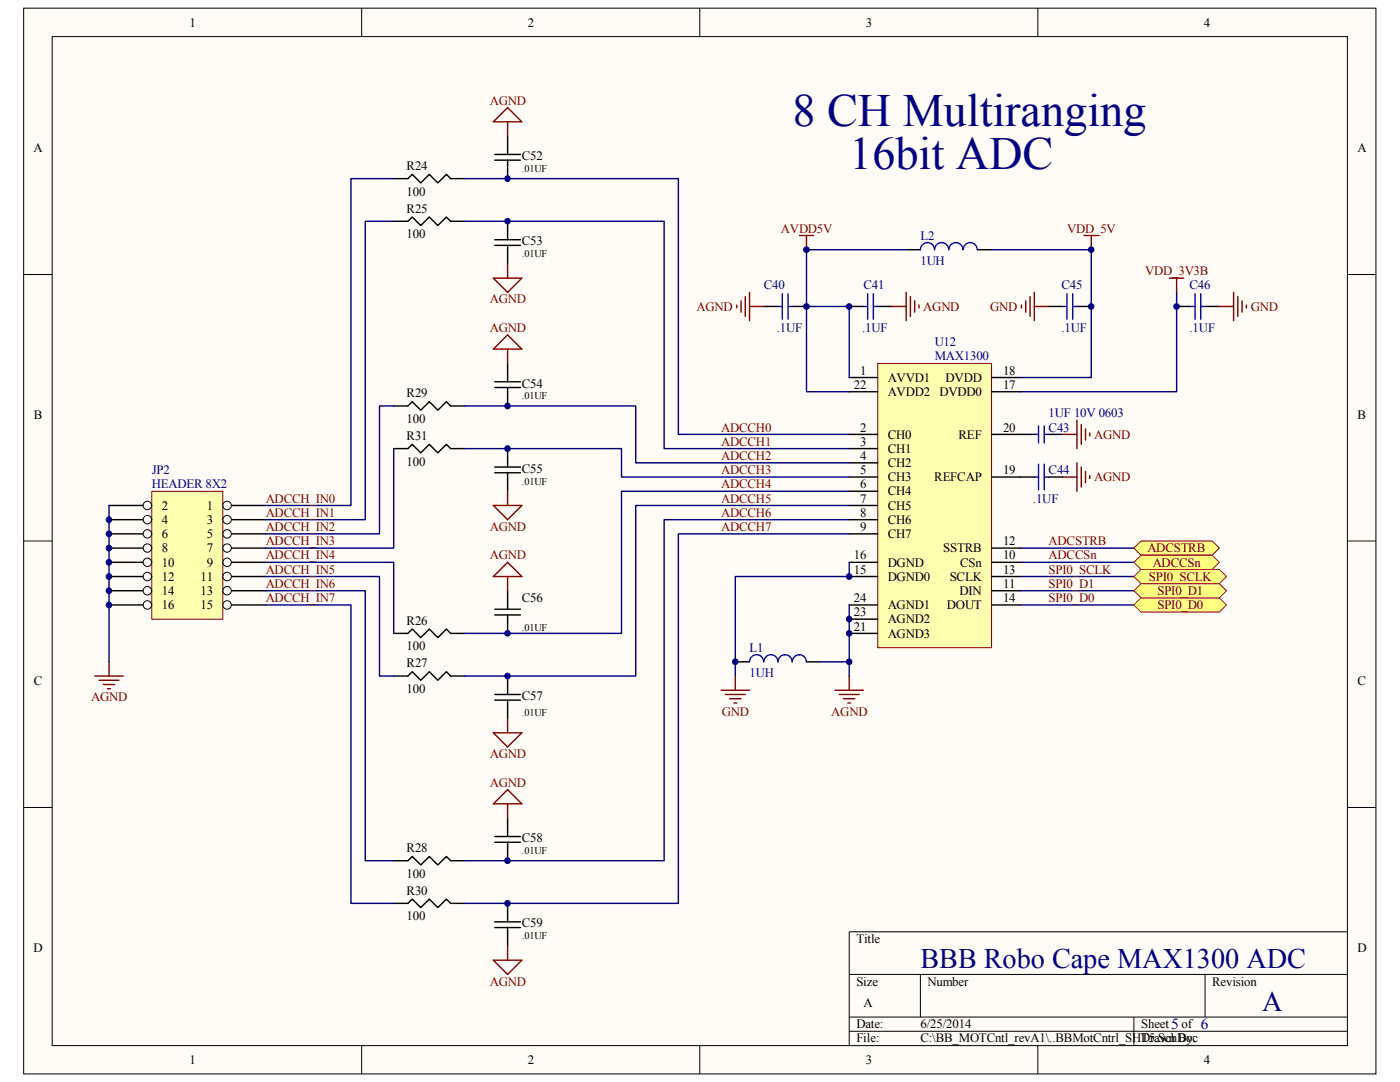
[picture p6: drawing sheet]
<svg xmlns="http://www.w3.org/2000/svg" width="279mm" height="216mm" viewBox="0 0 279 216" stroke-linecap="round" stroke-linejoin="round" font-family="sans-serif">
<path d="M4.7 1.7h269.9v212.6h-269.9z" fill="#fffcf8"/>
<path d="M4.7 1.6h269.9v212.7h-269.9z" fill="none" stroke="#000" stroke-width=".2"/>
<path d="M10.4 7.3h258.5v201.3h-258.5z" fill="#fffcf8"/>
<g fill="none" stroke="#000" stroke-width=".2">
<path d="M10.4 7.3h258.5v201.3h-258.5zM72.2 1.6v5.7M139.7 1.6v5.7M207.1 1.6v5.7M4.7 54.8h5.7M268.9 54.8h5.7M4.7 107.9h5.7M268.9 107.9h5.7M4.7 161.1h5.7M268.9 161.1h5.7M169.5 194.4h99.4M183.7 194.4v8.5"/>
<path d="M240.5 194.4v8.5M268.9 185.9h-99.4v22.7M72.2 208.6v5.7M139.7 208.6v5.7M169.5 202.9h99.4M169.5 205.8h99.4M207.1 208.6v5.7M226.3 202.9v5.7"/>
</g>
<path d="M175.2 72.5h22.7v56.7h-22.7z" fill="#ffffb0"/>
<path d="M175.2 72.5h22.7v56.7h-22.7z" fill="none" stroke="#800000" stroke-width=".2"/>
<g fill="none" stroke="#000" stroke-width=".28">
<path d="M180.8 49.8h2.9M195 49.8h2.9M152.4 61.2h2.9M158.1 61.2h2.9M169.5 75.3h5.7M169.5 78.2h5.7M169.5 61.2h2.8M175.2 61.2h2.8M197.9 75.3h5.7M197.9 78.2h5.7M209.3 61.2h2.8M214.9 61.2h2.9"/>
<path d="M234.8 61.2h2.9M240.5 61.2h2.9M169.5 86.7h5.7M169.5 89.5h5.7M169.5 92.4h5.7M169.5 95.2h5.7M169.5 98h5.7M197.9 86.7h8.5M197.9 95.2h8.5M209.3 86.7h2.8M209.3 95.2h2.8M169.5 100.9h5.7"/>
<path d="M169.5 103.7h5.7M169.5 106.5h5.7M169.5 112.2h5.7M169.5 115h5.7M197.9 112.2h5.7M197.9 117.9h5.7M197.9 109.4h5.7M197.9 115h5.7M169.5 120.7h5.7M169.5 126.4h5.7M169.5 123.5h5.7M197.9 120.7h5.7"/>
</g>
<g fill="none" stroke="#00f" stroke-width=".28">
<path d="M156.1 58.6v5.1M157.3 58.6v5.1M173.2 58.6v5.1M174.3 58.6v5.1M183.7 49.8a1.41 1.41 0 0 1 1.4-1.4 1.4 1.4 0 0 1 1.4 1.4 1.45 1.45 0 0 1 1.5-1.4h-.1a1.4 1.4 0 0 1 1.4 1.4 1.42 1.42 0 0 1 1.5-1.4 1.42 1.42 0 0 1 1.4 1.4M192.2 49.8a1.41 1.41 0 0 1 1.4-1.4 1.41 1.41 0 0 1 1.4 1.4M212.9 58.6v5.1M214.1 58.6v5.1M238.5 58.6v5.1M239.6 58.6v5.1M155.3 61.2h.8M157.3 61.2h.8"/>
<path d="M172.3 61.2h.9M174.3 61.2h.9M212.1 61.2h.8M214.1 61.2h.8M237.7 61.2h.8M239.6 61.2h.9M206.4 86.7h.9M206.4 95.2h.9M207.3 85v3.4M207.3 92.6v5.1M208.4 85v3.4M208.4 92.6v5.1"/>
<path d="M208.4 86.7h.9M208.4 95.2h.9"/>
</g>
<g fill="none" stroke="#800000" stroke-width=".28">
<path d="M148.7 59.2v3.9M149.6 58.3v5.7M159.5 47h2.9M161 47v2.8M180.8 58.3v5.7M181.7 59.2v3.9M205.6 59.2v3.9M206.4 58.3v5.7M216.4 47h2.8M217.8 47v2.8M233.4 55.5h2.8M234.8 55.5v2.8"/>
<path d="M246.2 58.3v5.7M247 59.2v3.9M147 60.9v.5M147.9 60v2.3M149.6 61.2h2.8M178 61.2h2.8M182.5 60v2.3M183.4 60.9v.5M203.9 60.9v.5M204.7 60v2.3M206.4 61.2h2.9M243.4 61.2h2.8"/>
<path d="M247.9 60v2.3M248.8 60.9v.5M212.1 95.2h2.8M212.1 86.7h2.8M214.9 83.8v5.7M214.9 92.4v5.6M215.8 84.7v4M215.8 93.2v4M216.6 85.6v2.2M216.6 94v2.3M217.5 86.4v.6M217.5 94.9v.6"/>
<path d="M143.9 137.7h5.7M144.8 138.6h3.9M145.6 139.4h2.3M146.7 134.9v2.8M166.6 137.7h5.7M167.5 138.6h4M168.3 139.4h2.3M169.5 134.9v2.8M146.5 140.3h.5M169.2 140.3h.6"/>
</g>
<path d="M180.8 49.8h-19.8v28.4h8.5M197.9 49.8h19.9v25.5h-14.2M234.8 58.3v19.9h-31.2M161 61.2h8.5v14.1M203.6 109.4h22.7M203.6 112.2h22.7M203.6 115h22.7M203.6 117.9h22.7M169.5 120.7v14.2M203.6 120.7h22.7" fill="none" stroke="#000080" stroke-width=".28"/>
<path d="M30.3 98.1h14.2v25.5h-14.2z" fill="#ffffb0"/>
<path d="M30.3 98h14.2v25.6h-14.2z" fill="none" stroke="#800000" stroke-width=".2"/>
<path d="M44.5 100.9h8.5" fill="none" stroke="#000" stroke-width=".28"/>
<circle cx="45.3" cy="100.9" r=".84" fill="#fffcf8"/>
<circle cx="45.3" cy="100.9" r=".84" fill="none" stroke="#000" stroke-width=".2"/>
<path d="M21.8 100.9h8.5" fill="none" stroke="#000" stroke-width=".28"/>
<circle cx="29.4" cy="100.9" r=".84" fill="#fffcf8"/>
<circle cx="29.4" cy="100.9" r=".84" fill="none" stroke="#000" stroke-width=".2"/>
<path d="M44.5 103.7h8.5" fill="none" stroke="#000" stroke-width=".28"/>
<circle cx="45.3" cy="103.7" r=".84" fill="#fffcf8"/>
<circle cx="45.3" cy="103.7" r=".84" fill="none" stroke="#000" stroke-width=".2"/>
<path d="M21.8 103.7h8.5" fill="none" stroke="#000" stroke-width=".28"/>
<circle cx="29.4" cy="103.7" r=".84" fill="#fffcf8"/>
<circle cx="29.4" cy="103.7" r=".84" fill="none" stroke="#000" stroke-width=".2"/>
<path d="M44.5 106.5h8.5" fill="none" stroke="#000" stroke-width=".28"/>
<circle cx="45.3" cy="106.5" r=".84" fill="#fffcf8"/>
<circle cx="45.3" cy="106.5" r=".84" fill="none" stroke="#000" stroke-width=".2"/>
<path d="M21.8 106.5h8.5" fill="none" stroke="#000" stroke-width=".28"/>
<circle cx="29.4" cy="106.5" r=".84" fill="#fffcf8"/>
<circle cx="29.4" cy="106.5" r=".84" fill="none" stroke="#000" stroke-width=".2"/>
<path d="M44.5 109.4h8.5" fill="none" stroke="#000" stroke-width=".28"/>
<circle cx="45.3" cy="109.4" r=".84" fill="#fffcf8"/>
<circle cx="45.3" cy="109.4" r=".84" fill="none" stroke="#000" stroke-width=".2"/>
<path d="M21.8 109.4h8.5" fill="none" stroke="#000" stroke-width=".28"/>
<circle cx="29.4" cy="109.4" r=".83" fill="#fffcf8"/>
<circle cx="29.4" cy="109.4" r=".83" fill="none" stroke="#000" stroke-width=".2"/>
<path d="M44.5 112.2h8.5" fill="none" stroke="#000" stroke-width=".28"/>
<circle cx="45.3" cy="112.2" r=".84" fill="#fffcf8"/>
<circle cx="45.3" cy="112.2" r=".84" fill="none" stroke="#000" stroke-width=".2"/>
<path d="M21.8 112.2h8.5" fill="none" stroke="#000" stroke-width=".28"/>
<circle cx="29.4" cy="112.2" r=".84" fill="#fffcf8"/>
<circle cx="29.4" cy="112.2" r=".84" fill="none" stroke="#000" stroke-width=".2"/>
<path d="M44.5 115h8.5" fill="none" stroke="#000" stroke-width=".28"/>
<circle cx="45.3" cy="115" r=".84" fill="#fffcf8"/>
<circle cx="45.3" cy="115" r=".84" fill="none" stroke="#000" stroke-width=".2"/>
<path d="M21.8 115h8.5" fill="none" stroke="#000" stroke-width=".28"/>
<circle cx="29.4" cy="115" r=".84" fill="#fffcf8"/>
<circle cx="29.4" cy="115" r=".84" fill="none" stroke="#000" stroke-width=".2"/>
<path d="M44.5 117.9h8.5" fill="none" stroke="#000" stroke-width=".28"/>
<circle cx="45.3" cy="117.9" r=".84" fill="#fffcf8"/>
<circle cx="45.3" cy="117.9" r=".84" fill="none" stroke="#000" stroke-width=".2"/>
<path d="M21.8 117.9h8.5" fill="none" stroke="#000" stroke-width=".28"/>
<circle cx="29.4" cy="117.9" r=".84" fill="#fffcf8"/>
<circle cx="29.4" cy="117.9" r=".84" fill="none" stroke="#000" stroke-width=".2"/>
<path d="M44.5 120.7h8.5" fill="none" stroke="#000" stroke-width=".28"/>
<circle cx="45.3" cy="120.7" r=".84" fill="#fffcf8"/>
<circle cx="45.3" cy="120.7" r=".84" fill="none" stroke="#000" stroke-width=".2"/>
<path d="M21.8 120.7h8.5" fill="none" stroke="#000" stroke-width=".28"/>
<circle cx="29.4" cy="120.7" r=".84" fill="#fffcf8"/>
<circle cx="29.4" cy="120.7" r=".84" fill="none" stroke="#000" stroke-width=".2"/>
<g fill="none" stroke="#000080" stroke-width=".28">
<path d="M78.6 35.6h-8.6v65.3h-17M92.8 35.6h42.6v51.1h34.1M78.6 44.2h-5.7v59.5h-19.9M92.8 44.2h39.7v45.3h37M78.6 81h-2.9v25.5h-22.7M78.6 89.5v19.9h-25.6M92.8 81h34.1v11.4h42.6M92.8 89.5h31.2v5.7h45.5M169.5 98h-45.5v28.4h-31.2M21.8 100.9v31.2M53 112.2h25.6v14.2M53 115h22.7v19.9h2.9"/>
<path d="M53 117.9h19.9v53.8h5.7M169.5 112.2v2.8h-22.8v19.9M169.5 100.9h-42.6v34h-34.1M169.5 103.7h-37v68h-39.7M169.5 106.5h-34.1v73.8h-42.6M53 120.7h17v59.6h8.6M163.8 132.1h5.7"/>
</g>
<g fill="none" stroke="#800000" stroke-width=".28">
<path d="M101.3 24.3v2.8M101.3 21.5l2.8 2.8h-5.6zM98.5 55.5h5.6l-2.8 2.8zM101.3 52.7v2.8M101.3 69.7v2.8M101.3 66.8l2.8 2.9h-5.6zM101.3 98v2.9M98.5 100.9h5.6l-2.8 2.8zM101.3 115v2.9M101.3 112.2l2.8 2.8h-5.6zM18.9 134.9h5.7M19.8 135.7h3.9"/>
<path d="M20.6 136.6h2.3M21.5 137.4h.5M21.8 132.1v2.8M98.5 146.2h5.6l-2.8 2.9zM101.3 143.4v2.8M98.5 160.4l2.8-2.8 2.8 2.8zM101.3 160.4v2.8M98.5 191.6h5.6l-2.8 2.8zM101.3 188.8v2.8"/>
</g>
<g fill="none" stroke="#000" stroke-width=".28">
<path d="M78.6 35.6h2.8l.9-.8 1.7 1.7 1.7-1.7 1.7 1.7 1.7-1.7 .8 .8h2.9M98.7 32h5.2M98.7 30.8h5.2M101.3 27.1v3.7M101.3 32v3.6M78.6 44.2h2.8l.9-.9 1.7 1.7 1.7-1.7 1.7 1.7 1.7-1.7 .8 .9h2.9M98.7 47.8h5.2M98.7 49h5.2M101.3 44.2v3.6M101.3 49v3.7M98.7 77.3h5.2M98.7 76.2h5.2"/>
<path d="M101.3 72.5v3.7M101.3 77.3v3.7M78.6 81h2.8l.9-.8 1.7 1.7 1.7-1.7 1.7 1.7 1.7-1.7 .8 .8h2.9M78.6 89.5h2.8l.9-.8 1.7 1.7 1.7-1.7 1.7 1.7 1.7-1.7 .8 .8h2.9M98.7 93.2h5.2M98.7 94.3h5.2M101.3 89.5v3.7M101.3 94.3v3.7M101.3 117.9v3.7M78.6 126.4h2.8l.9-.9 1.7 1.7 1.7-1.7 1.7 1.7 1.7-1.7 .8 .9h2.9M78.6 134.9h2.8l.9-.9 1.7 1.7 1.7-1.7 1.7 1.7 1.7-1.7 .8 .9h2.9M98.7 122.7h5.2"/>
<path d="M98.7 121.6h5.2M98.7 138.6h5.2M98.7 139.7h5.2M101.3 122.7v3.7M101.3 134.9v3.7M101.3 139.7v3.7M146.7 132.1h2.9M161 132.1h2.8M78.6 171.7h2.8l.9-.8 1.7 1.7 1.7-1.7 1.7 1.7 1.7-1.7 .8 .8h2.9M98.7 168.1h5.2M98.7 166.9h5.2M101.3 163.2v3.7"/>
<path d="M101.3 168.1v3.6M78.6 180.3h2.8l.9-.9 1.7 1.7 1.7-1.7 1.7 1.7 1.7-1.7 .8 .9h2.9M98.7 183.9h5.2M98.7 185.1h5.2M101.3 180.3v3.6M101.3 185.1v3.7"/>
</g>
<path d="M149.6 132.1a1.41 1.41 0 0 1 1.4-1.5 1.41 1.41 0 0 1 1.4 1.5 1.43 1.43 0 0 1 1.4-1.5 1.43 1.43 0 0 1 1.5 1.5 1.44 1.44 0 0 1 1.4-1.5 1.41 1.41 0 0 1 1.4 1.5 1.45 1.45 0 0 1 1.4-1.5 1.4 1.4 0 0 1 1.4 1.5" fill="none" stroke="#00f" stroke-width=".28"/>
<path d="M226.3 109.4l1.4-1.5h14.2l1.5 1.5-1.5 1.4h-14.2z" fill-rule="evenodd" fill="#ffff80"/>
<path d="M226.3 109.4l1.4-1.5h14.2l1.5 1.5-1.5 1.4h-14.2z" fill="none" stroke="#800000" stroke-width=".2"/>
<path d="M226.3 112.2l1.4-1.4h14.2l1.5 1.4-1.5 1.4h-14.2z" fill-rule="evenodd" fill="#ffff80"/>
<path d="M226.3 112.2l1.4-1.4h14.2l1.5 1.4-1.5 1.4h-14.2z" fill="none" stroke="#f00" stroke-width=".2"/>
<path d="M226.3 120.7l1.4-1.4h15.7l1.4 1.4-1.4 1.4h-15.7z" fill-rule="evenodd" fill="#ffff80"/>
<path d="M226.3 120.7l1.4-1.4h15.7l1.4 1.4-1.4 1.4h-15.7z" fill="none" stroke="#f00" stroke-width=".2"/>
<path d="M226.3 117.9l1.4-1.4h15.7l1.4 1.4-1.4 1.4h-15.7z" fill-rule="evenodd" fill="#ffff80"/>
<path d="M226.3 117.9l1.4-1.4h15.7l1.4 1.4-1.4 1.4h-15.7z" fill="none" stroke="#f00" stroke-width=".2"/>
<path d="M226.3 115l1.4-1.4h15.7l1.4 1.4-1.4 1.5h-15.7z" fill-rule="evenodd" fill="#ffff80"/>
<path d="M226.3 115l1.4-1.4h15.7l1.4 1.4-1.4 1.5h-15.7z" fill="none" stroke="#f00" stroke-width=".2"/>
<circle cx="21.7" cy="120.7" r=".56" fill="#000080"/>
<circle cx="21.7" cy="120.7" r=".56" fill="none" stroke="#000080" stroke-width=".2"/>
<circle cx="21.7" cy="117.9" r=".56" fill="#000080"/>
<circle cx="21.7" cy="117.9" r=".56" fill="none" stroke="#000080" stroke-width=".2"/>
<circle cx="21.7" cy="115" r=".56" fill="#000080"/>
<circle cx="21.7" cy="115" r=".56" fill="none" stroke="#000080" stroke-width=".2"/>
<circle cx="21.7" cy="112.2" r=".56" fill="#000080"/>
<circle cx="21.7" cy="112.2" r=".56" fill="none" stroke="#000080" stroke-width=".2"/>
<circle cx="21.7" cy="109.4" r=".56" fill="#000080"/>
<circle cx="21.7" cy="109.4" r=".56" fill="none" stroke="#000080" stroke-width=".2"/>
<circle cx="21.7" cy="106.5" r=".56" fill="#000080"/>
<circle cx="21.7" cy="106.5" r=".56" fill="none" stroke="#000080" stroke-width=".2"/>
<circle cx="21.7" cy="103.7" r=".56" fill="#000080"/>
<circle cx="21.7" cy="103.7" r=".56" fill="none" stroke="#000080" stroke-width=".2"/>
<circle cx="101.3" cy="180.3" r=".56" fill="#000080"/>
<circle cx="101.3" cy="180.3" r=".56" fill="none" stroke="#000080" stroke-width=".2"/>
<circle cx="101.3" cy="171.7" r=".56" fill="#000080"/>
<circle cx="101.3" cy="171.7" r=".56" fill="none" stroke="#000080" stroke-width=".2"/>
<circle cx="101.3" cy="134.9" r=".55" fill="#000080"/>
<circle cx="101.3" cy="134.9" r=".55" fill="none" stroke="#000080" stroke-width=".2"/>
<circle cx="101.3" cy="126.4" r=".55" fill="#000080"/>
<circle cx="101.3" cy="126.4" r=".55" fill="none" stroke="#000080" stroke-width=".2"/>
<circle cx="101.3" cy="89.5" r=".56" fill="#000080"/>
<circle cx="101.3" cy="89.5" r=".56" fill="none" stroke="#000080" stroke-width=".2"/>
<circle cx="101.3" cy="81" r=".56" fill="#000080"/>
<circle cx="101.3" cy="81" r=".56" fill="none" stroke="#000080" stroke-width=".2"/>
<circle cx="101.3" cy="44.1" r=".55" fill="#000080"/>
<circle cx="101.3" cy="44.1" r=".55" fill="none" stroke="#000080" stroke-width=".2"/>
<circle cx="101.3" cy="35.6" r=".56" fill="#000080"/>
<circle cx="101.3" cy="35.6" r=".56" fill="none" stroke="#000080" stroke-width=".2"/>
<circle cx="146.7" cy="132" r=".56" fill="#000080"/>
<circle cx="146.7" cy="132" r=".56" fill="none" stroke="#000080" stroke-width=".2"/>
<circle cx="160.9" cy="61.2" r=".56" fill="#000080"/>
<circle cx="160.9" cy="61.2" r=".56" fill="none" stroke="#000080" stroke-width=".2"/>
<circle cx="160.9" cy="49.8" r=".56" fill="#000080"/>
<circle cx="160.9" cy="49.8" r=".56" fill="none" stroke="#000080" stroke-width=".2"/>
<circle cx="169.5" cy="132" r=".55" fill="#000080"/>
<circle cx="169.5" cy="132" r=".55" fill="none" stroke="#000080" stroke-width=".2"/>
<circle cx="169.5" cy="126.4" r=".55" fill="#000080"/>
<circle cx="169.5" cy="126.4" r=".55" fill="none" stroke="#000080" stroke-width=".2"/>
<circle cx="169.5" cy="123.5" r=".55" fill="#000080"/>
<circle cx="169.5" cy="123.5" r=".55" fill="none" stroke="#000080" stroke-width=".2"/>
<circle cx="169.5" cy="115" r=".56" fill="#000080"/>
<circle cx="169.5" cy="115" r=".56" fill="none" stroke="#000080" stroke-width=".2"/>
<circle cx="169.5" cy="61.2" r=".55" fill="#000080"/>
<circle cx="169.5" cy="61.2" r=".55" fill="none" stroke="#000080" stroke-width=".2"/>
<circle cx="217.8" cy="61.2" r=".56" fill="#000080"/>
<circle cx="217.8" cy="61.2" r=".56" fill="none" stroke="#000080" stroke-width=".2"/>
<circle cx="217.8" cy="49.8" r=".56" fill="#000080"/>
<circle cx="217.8" cy="49.8" r=".56" fill="none" stroke="#000080" stroke-width=".2"/>
<circle cx="234.8" cy="61.2" r=".55" fill="#000080"/>
<circle cx="234.8" cy="61.2" r=".55" fill="none" stroke="#000080" stroke-width=".2"/>
<g font-size="9.2" fill="#000080">
<text x="158.1" y="25.1">8 CH Multiranging</text>
<text x="169.5" y="33.7">16bit ADC</text>
</g>
<g font-size="5.6" fill="#000080">
<text x="183.7" y="193.2">BBB Robo Cape MAX1300 ADC</text>
<text x="251.9" y="201.7">A</text>
</g>
<g font-size="3.1" fill="#000080">
<text x="233.7" y="205.4">5</text>
<text x="239.7" y="205.4">6</text>
</g>
<g font-size="2.6">
<text x="37.8" y="5.3">1</text>
<text x="105.3" y="5.3">2</text>
<text x="172.8" y="5.3">3</text>
<text x="240.3" y="5.3">4</text>
<text x="6.7" y="30.4">A</text>
<text x="81.1" y="33.9">R24</text>
<text x="104.2" y="31.9">C52</text>
<text x="270.9" y="30.4">A</text>
<text x="81.1" y="39">100</text>
<text x="81.1" y="42.4">R25</text>
<text x="81.1" y="47.5">100</text>
<text x="104.2" y="49">C53</text>
<text x="104.2" y="77.3">C54</text>
<text x="170.4" y="77.6">22</text>
<text x="171.6" y="74.8">1</text>
<text x="177.2" y="76.2">AVVD1</text>
<text x="188.7" y="76.2">DVDD</text>
<text x="200.2" y="77.6">17</text>
<text x="200.2" y="74.8">18</text>
<text x="6.7" y="83.6">B</text>
<text x="81.1" y="79.3">R29</text>
<text x="177.2" y="79">AVDD2</text>
<text x="187.5" y="79">DVDD0</text>
<text x="270.9" y="83.6">B</text>
<text x="81.1" y="84.4">100</text>
<text x="81.1" y="87.8">R31</text>
<text x="171.6" y="86.1">2</text>
<text x="171.6" y="88.9">3</text>
<text x="177.2" y="87.5">CH0</text>
<text x="191.3" y="87.5">REF</text>
<text x="200.2" y="86.1">20</text>
<text x="81.1" y="92.9">100</text>
<text x="104.2" y="94.3">C55</text>
<text x="171.6" y="91.8">4</text>
<text x="171.6" y="94.6">5</text>
<text x="177.2" y="90.4">CH1</text>
<text x="177.2" y="93.2">CH2</text>
<text x="200.2" y="94.6">19</text>
<text x="32.3" y="101.7">2</text>
<text x="41.3" y="101.7">1</text>
<text x="171.6" y="97.5">6</text>
<text x="171.6" y="100.3">7</text>
<text x="177.2" y="96">CH3</text>
<text x="177.2" y="98.9">CH4</text>
<text x="177.2" y="101.7">CH5</text>
<text x="186.5" y="96">REFCAP</text>
<text x="32.3" y="104.5">4</text>
<text x="32.3" y="107.4">6</text>
<text x="41.3" y="104.5">3</text>
<text x="41.3" y="107.4">5</text>
<text x="171.6" y="103.1">8</text>
<text x="171.6" y="106">9</text>
<text x="177.2" y="104.5">CH6</text>
<text x="177.2" y="107.4">CH7</text>
<text x="32.3" y="110.2">8</text>
<text x="32.3" y="113.1">10</text>
<text x="41.3" y="110.2">7</text>
<text x="41.3" y="113.1">9</text>
<text x="170.4" y="111.6">16</text>
<text x="177.2" y="113.1">DGND</text>
<text x="188.2" y="110.2">SSTRB</text>
<text x="191.6" y="113.1">CSn</text>
<text x="200.2" y="111.6">10</text>
<text x="200.2" y="108.8">12</text>
<text x="32.3" y="115.9">12</text>
<text x="32.3" y="118.7">14</text>
<text x="40" y="115.9">11</text>
<text x="40" y="118.7">13</text>
<text x="170.4" y="114.5">15</text>
<text x="177.2" y="115.9">DGND0</text>
<text x="189.5" y="115.9">SCLK</text>
<text x="191.5" y="118.7">DIN</text>
<text x="200.2" y="117.3">11</text>
<text x="200.2" y="114.5">13</text>
<text x="32.3" y="121.6">16</text>
<text x="40" y="121.6">15</text>
<text x="81.1" y="124.7">R26</text>
<text x="104.2" y="120.1">C56</text>
<text x="170.4" y="125.8">21</text>
<text x="170.4" y="123">23</text>
<text x="170.4" y="120.1">24</text>
<text x="177.2" y="124.4">AGND2</text>
<text x="177.2" y="121.6">AGND1</text>
<text x="189" y="121.6">DOUT</text>
<text x="200.2" y="120.1">14</text>
<text x="81.1" y="129.8">100</text>
<text x="177.2" y="127.2">AGND3</text>
<text x="6.7" y="136.8">C</text>
<text x="81.1" y="133.2">R27</text>
<text x="270.9" y="136.8">C</text>
<text x="81.1" y="138.3">100</text>
<text x="104.2" y="139.7">C57</text>
<text x="81.1" y="170">R28</text>
<text x="104.2" y="168.1">C58</text>
<text x="81.1" y="175.2">100</text>
<text x="81.1" y="178.5">R30</text>
<text x="81.1" y="183.6">100</text>
<text x="104.2" y="185.1">C59</text>
<text x="6.7" y="189.9">D</text>
<text x="170.9" y="188.2">Title</text>
<text x="270.9" y="189.9">D</text>
<text x="170.9" y="196.7">Size</text>
<text x="185.1" y="196.7">Number</text>
<text x="241.9" y="196.7">Revision</text>
<text x="172.3" y="200.9">A</text>
<text x="170.9" y="205.2">Date:</text>
<text x="170.9" y="208">File:</text>
<text x="183.7" y="205.2">6/25/2014</text>
<text x="183.7" y="208">C:\BB_MOTCntl_revA1\..BBMotCntrl_SHT5.SchDoc</text>
<text x="227.7" y="208">Drawn By:</text>
<text x="227.7" y="205.2">Sheet</text>
<text x="235.8" y="205.2">of</text>
<text x="37.8" y="212.3">1</text>
<text x="105.3" y="212.3">2</text>
<text x="172.8" y="212.3">3</text>
<text x="240.3" y="212.3">4</text>
</g>
<g font-size="2.6" fill="#800000">
<text x="97.7" y="20.9">AGND</text>
<text x="155.9" y="46.4">AVDD5V</text>
<text x="213" y="46.4">VDD_5V</text>
<text x="228.5" y="54.9">VDD_3V3B</text>
<text x="97.7" y="60.6">AGND</text>
<text x="139" y="62">AGND</text>
<text x="184.3" y="62">AGND</text>
<text x="197.6" y="62">GND</text>
<text x="249.6" y="62">GND</text>
<text x="97.7" y="66.3">AGND</text>
<text x="143.9" y="86.1">ADCCH0</text>
<text x="143.9" y="88.9">ADCCH1</text>
<text x="218.4" y="87.5">AGND</text>
<text x="143.9" y="91.8">ADCCH2</text>
<text x="143.9" y="94.6">ADCCH3</text>
<text x="53" y="100.3">ADCCH_IN0</text>
<text x="143.9" y="97.5">ADCCH4</text>
<text x="143.9" y="100.3">ADCCH5</text>
<text x="218.4" y="96">AGND</text>
<text x="53" y="103.1">ADCCH_IN1</text>
<text x="53" y="106">ADCCH_IN2</text>
<text x="97.7" y="105.9">AGND</text>
<text x="143.9" y="103.1">ADCCH6</text>
<text x="143.9" y="106">ADCCH7</text>
<text x="53" y="108.8">ADCCH_IN3</text>
<text x="53" y="111.6">ADCCH_IN4</text>
<text x="97.7" y="111.6">AGND</text>
<text x="209.3" y="108.8">ADCSTRB</text>
<text x="209.3" y="111.6">ADCCSn</text>
<text x="229" y="110.2">ADCSTRB</text>
<text x="230" y="113.1">ADCCSn</text>
<text x="53" y="114.5">ADCCH_IN5</text>
<text x="53" y="117.3">ADCCH_IN6</text>
<text x="229.3" y="115.9">SPI0_SCLK</text>
<text x="231" y="118.7">SPI0_D1</text>
<text x="53" y="120.1">ADCCH_IN7</text>
<text x="231" y="121.6">SPI0_D0</text>
<text x="18.2" y="140">AGND</text>
<text x="144.1" y="142.8">GND</text>
<text x="165.9" y="142.8">AGND</text>
<text x="97.7" y="151.3">AGND</text>
<text x="97.7" y="157">AGND</text>
<text x="97.7" y="196.7">AGND</text>
</g>
<g font-size="2.6" fill="#000080">
<text x="183.7" y="47.8">L2</text>
<text x="183.7" y="52.9">1UH</text>
<text x="152.4" y="57.7">C40</text>
<text x="172.3" y="57.7">C41</text>
<text x="211.8" y="57.7">C45</text>
<text x="237.4" y="57.7">C46</text>
<text x="155" y="66.3">.1UF</text>
<text x="172" y="66.3">.1UF</text>
<text x="186.5" y="69.1">U12</text>
<text x="186.5" y="71.9">MAX1300</text>
<text x="211.8" y="66.3">.1UF</text>
<text x="237.4" y="66.3">.1UF</text>
<text x="209.3" y="83.3">1UF 10V 0603</text>
<text x="209.3" y="86.1">C43</text>
<text x="30.3" y="94.6">JP2</text>
<text x="209.3" y="94.6">C44</text>
<text x="30.3" y="97.5">HEADER 8X2</text>
<text x="206.1" y="100.3">.1UF</text>
<text x="149.6" y="130">L1</text>
<text x="149.6" y="135.2">1UH</text>
</g>
<g font-size="2.6" fill="#790000">
<text x="209.3" y="114.5">SPI0_SCLK</text>
<text x="209.3" y="117.3">SPI0_D1</text>
<text x="209.3" y="120.1">SPI0_D0</text>
</g>
<g font-size="2">
<text x="104.2" y="34.3">.01UF</text>
<text x="104.2" y="51.3">.01UF</text>
<text x="104.2" y="79.7">.01UF</text>
<text x="104.2" y="96.7">.01UF</text>
<text x="104.2" y="125.9">.01UF</text>
<text x="104.2" y="142.9">.01UF</text>
<text x="104.2" y="170.4">.01UF</text>
<text x="104.2" y="187.4">.01UF</text>
</g>
</svg>
